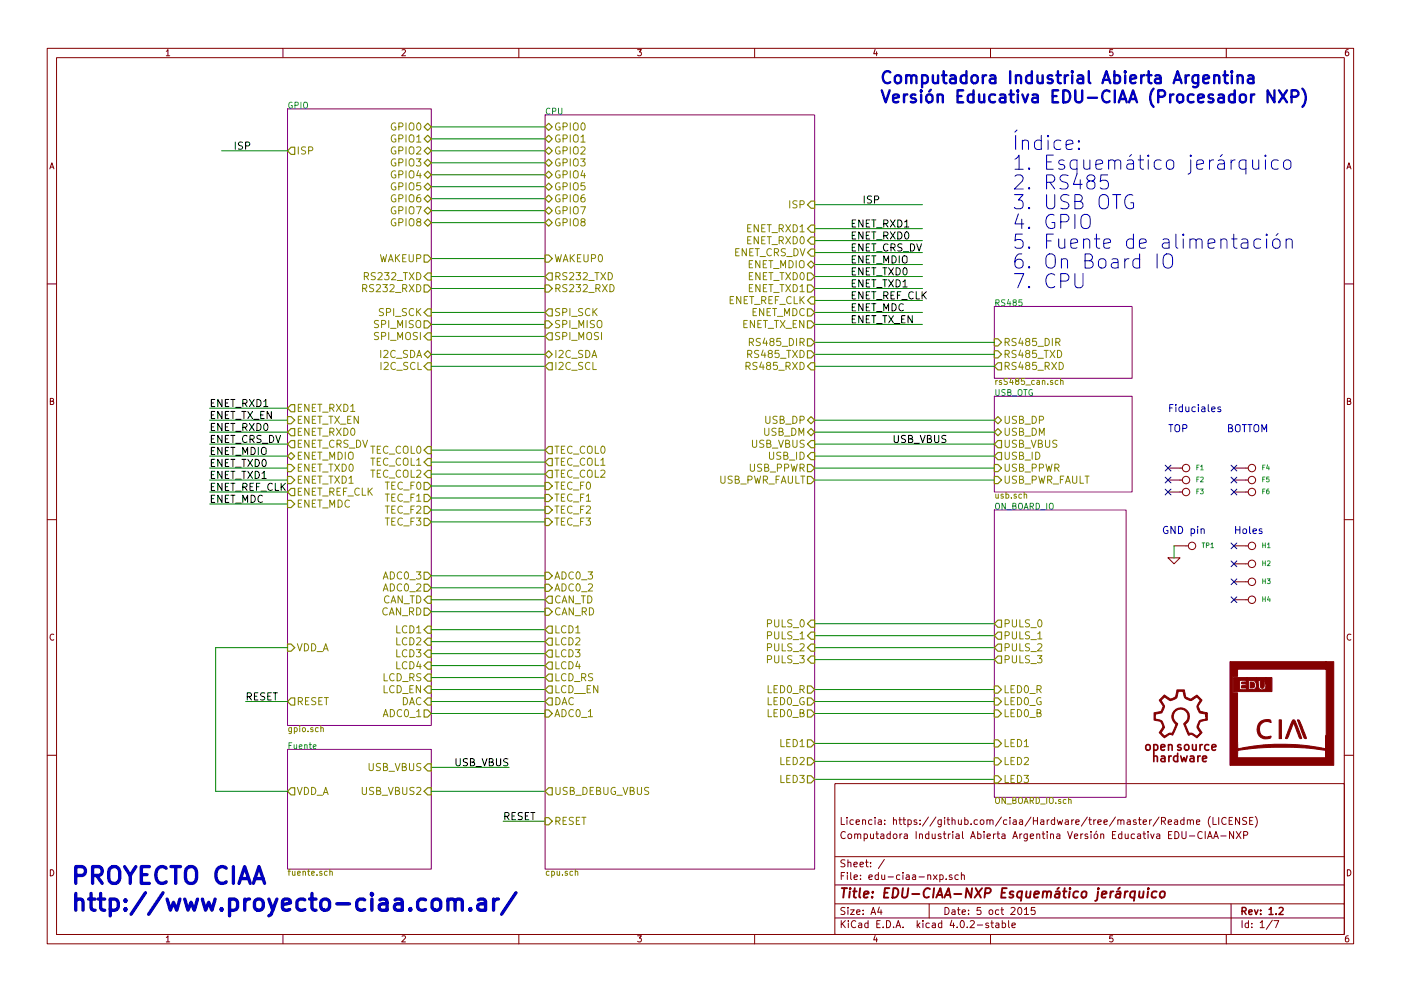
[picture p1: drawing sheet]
<svg xmlns="http://www.w3.org/2000/svg" width="297mm" height="210mm" viewBox="0 0 297 210" stroke-linecap="round" stroke-linejoin="round" font-family="sans-serif">
<g fill="none" stroke="#840000" stroke-width=".21">
<path d="M10 10.3h277v189.9h-277zM12 12.2h273v186.1h-273zM60 10.3v1.9M110 10.3v1.9M160 10.3v1.9M210 10.3v1.9M260 10.3v1.9M10 60.2h2M285 60.2h2M247.6 99.3h3.1M261.6 99.3h3.1M10 110.3h2"/>
<path d="M247.6 118.4h2.6l-1.3 1.2zM247.6 101.8h3.1M247.6 104.4h3.1M248.9 115.8h3.1M261.6 115.8h3.1M261.6 119.6h3.1M261.6 101.8h3.1M261.6 104.4h3.1M285 110.3h2M261.6 123.4h3.1M261.6 127.2h3.1M10 160.2h2"/>
<path d="M177 166.3h108v32h-108zM249 174h.6l.1 .9M249.7 174.3l-.7 .3 .2 .3 .5-.1M250.6 176.4v1.2l.3 .3h.3l.3-.3v-1.2M251 174l-.4-.1-.3 .3 .1 .6 .2 .1 .4-.1M251 173.4v1.5M251.7 174.1l.2-.2 .4 .1 .1 .9M251.7 173.9v1M252.2 177.4h1.1M252.4 174.1l.2-.2 .4 .1v.9M253.7 174.4l.7-.1-.1-.3-.4-.1-.2 .2v.7h.6M254.9 176.6a.71 .71 0 0 0-1 .5 .71 .71 0 0 0 .7 .8l.3-.1"/>
<path d="M255.5 176.4v1.5M256 177.9l.5-1.5 .5 1.5M256.2 177.5h.7M256.6 173.2a1.71 1.71 0 0 0 0 2.3M257.2 173.4v1.5h.7M257.3 177.9l.5-1.5 .5 1.5M257.5 177.5h.7M258.4 173.4v1.5M258.8 177.4h1.2M260 173.6a.71 .71 0 0 0-1 .5 .71 .71 0 0 0 .7 .8l.3-.1M260.6 174.1h.5M261.3 173.4h-.7v1.5h.7"/>
<path d="M261.5 176.4v1.5l-.8-1.5v1.5M262.1 176.4l1 1.5M262.8 173.4v1.5l-.8-1.5v1.5M263.1 176.4l-1 1.5M263.7 177.2l.7-.1 .1-.2v-.3l-.2-.2h-.6v1.5M264.3 173.5l-.6-.1-.3 .3 .1 .3 .7 .4v.4l-.2 .1-.6-.1M264.9 174.1h.6M265.7 173.4h-.8v1.5h.8M266.1 173.2a1.71 1.71 0 0 1 0 2.3M285 160.2h2M60 198.3v1.9M110 198.3v1.9"/>
<path d="M160 198.3v1.9M177 194.8h108M177 191.8h108M177 187.8h108M177 181.8h108M186.4 192.5l-.3 1h.9M186.8 193v1M187.5 182.3l-1.3 2M197 191.8v3M199.3 185.7l.4-.1 .3 .3-.2 .6h-.5M199.3 185.6v1.5M200.6 186.5v.1"/>
<path d="M201.8 185.7l-.3-.1-.3 .2 .1 .2 .5 .2v.3h-.6M203.2 185.7l-.5-.1-.2 .3v.6l.2 .1 .5-.1M203.8 185.7l.2-.1 .4 .1 .1 .9M203.8 185.1v1.5M209.6 195.9l-.4-.1-.2 .2 .1 .3 .5 .1v.3h-.6M210 198.3v1.9M210.1 195.8h.5M210.3 195.3v1.3l.3 .2M211.2 195.9h.5l.1 .9M211.8 196.2l-.7 .3 .2 .3 .5-.1M212.5 195.9l.4-.1 .3 .3-.1 .6h-.6M212.5 195.3v1.5"/>
<path d="M213.8 195.3v1.3l.2 .2M214.6 196.3l.7-.1-.1-.3-.4-.1-.2 .2v.7h.6M215.9 192.7l.2-.2a.8 .8 0 0 1 .6 .8 .8 .8 0 0 1-.6 .7l-.3-.5zM217.2 193l.4-.5v1.5M217.2 194h.9M219.4 192.5h-.7l-.1 .7h.7l.2 .2-.1 .5-.2 .1-.6-.1M260 198.3v1.9M261 191.8v6.5M269.7 195.2l-1.2 2M270.1 195.3h1l-.6 1.5"/>
<circle cx="251.5" cy="99.3" r=".79"/>
<circle cx="265.4" cy="99.3" r=".79"/>
<circle cx="251.5" cy="101.8" r=".79"/>
<circle cx="251.5" cy="104.4" r=".79"/>
<circle cx="252.7" cy="115.8" r=".79"/>
<circle cx="265.4" cy="101.8" r=".79"/>
<circle cx="265.4" cy="115.8" r=".79"/>
<circle cx="265.4" cy="119.6" r=".79"/>
<circle cx="265.4" cy="104.4" r=".79"/>
<circle cx="265.4" cy="127.2" r=".79"/>
<circle cx="265.4" cy="123.4" r=".79"/>
</g>
<path d="M271.2 192.7l.6-.2 .3 .5-1 1h1" fill="none" stroke="#840000" stroke-width=".3"/>
<path d="M240.7 189.2l-.2-.1a.67 .67 0 0 0-.9 .4v.8l.3 .1 .6-.1M240.7 189.1l-.3 2M241.6 189.1v1.2l.4 .1 .3-.1M242.5 189.1l-.2 1.3M243.4 189.1l-.1 1.3M243.5 188.4v.2l.1-.1-.1-.1v.2M245.2 189.2l-.2-.1a.67 .67 0 0 0-.8 .4v.8l.3 .1 .6-.1M246.1 189.3l.3-.2 .5 .2v.8l-.4 .3-.6-.1z" fill="none" stroke="#840000" stroke-width=".41"/>
<path d="M61 23.1h30.4v130.8h-30.4zM115.6 24.4h57.1v160h-57.1zM210.8 65h29.2v15.3h-29.2zM210.8 84.1h29.2v20.3h-29.2zM210.8 108.2h28v61h-28zM61 159h30.4v25.4h-30.4z" fill="none" stroke="#840084" stroke-width=".21"/>
<path d="M158.9 72.6l.7-.1 .2-.2-.1-.3-.2-.2h-.6v1.5M223.9 72.6l.7-.1 .1-.2v-.3l-.3-.2h-.5v1.5M224.2 72.6l.5 .7M224.3 80.8l-.3-.1-.3 .3 .1 .5h.5M224.9 80.8l.1-.1 .3 .1 .1 .8M224.9 80.3v1.3M217.1 105l.2-.2 .3 .1 .1 .8M68 154.5l.2-.1 .3 .1 .1 .7M69.9 185l.2-.1h.3l.1 .8M69.9 184.4v1.3M122 185l.1-.1h.4v.8" fill="none" stroke="#848400" stroke-width=".21"/>
<g fill="none" stroke="#848400" stroke-width=".25">
<path d="M61.7 31.2h.8v1.6h-.8l-.7-.8zM89.9 26.9l.8-.7 .7 .7-.7 .8zM89.9 32l.8-.8 .7 .8-.7 .8zM89.9 37.1l.8-.8 .7 .8-.7 .7zM89.9 29.5l.8-.8 .7 .8-.7 .7zM89.9 34.5l.8-.7 .7 .7-.7 .8zM89.9 39.6l.8-.7 .7 .7-.7 .8zM115.6 29.5l.7-.8 .8 .8-.8 .7zM115.6 34.5l.7-.7 .8 .7-.8 .8zM115.6 37.1l.7-.8 .8 .8-.8 .7zM115.6 39.6l.7-.7 .8 .7-.8 .8zM116.3 26.2l.8 .7-.8 .8-.7-.8z"/>
<path d="M116.3 31.2l.8 .8-.8 .8-.7-.8zM89.9 47.2l.8-.7 .7 .7-.7 .8zM89.9 44.7l.8-.8 .7 .8-.7 .8zM89.9 42.2l.8-.8 .7 .8-.7 .7zM89.9 54.1h.8l.7 .8-.7 .7h-.8zM90.7 57.9h.7v1.5h-.7l-.8-.7zM115.6 54.1h.7l.8 .8-.8 .7h-.7zM115.6 42.2l.7-.8 .8 .8-.8 .7zM115.6 47.2l.7-.7 .8 .7-.8 .8zM116.3 57.9h.8v1.5h-.8l-.7-.7zM116.3 43.9l.8 .8-.8 .8-.7-.8zM171.2 48.5l.8-.8h.7v1.6h-.7z"/>
<path d="M171.2 51l.8-.7h.7v1.5h-.7zM171.2 56.1l.8-.7 .7 .7-.7 .8zM171.2 57.9h.8l.7 .8-.7 .7h-.8zM172 52.8h.7v1.6h-.7l-.8-.8zM172 42.7h.7v1.5h-.7l-.8-.8zM89.9 75.2l.8-.8 .7 .8-.7 .7zM89.9 77.7l.8-.7h.7v1.5h-.7zM89.9 68.1h.8l.7 .7-.7 .8h-.8zM89.9 71.4l.8-.8h.7v1.5h-.7zM89.9 66.3l.8-.8h.7v1.6h-.7zM89.9 60.4h.8l.7 .8-.7 .8h-.8zM115.6 60.4h.7l.8 .8-.8 .8h-.7z"/>
<path d="M115.6 68.1h.7l.8 .7-.8 .8h-.7zM115.6 75.2l.7-.8 .8 .8-.8 .7zM116.3 65.5h.8v1.6h-.8l-.7-.8zM116.3 70.6h.8v1.5h-.8l-.7-.7zM116.3 77h.8v1.5h-.8l-.7-.8zM171.2 68.1h.8l.7 .7-.7 .8h-.8zM171.2 60.4h.8l.7 .8-.7 .8h-.8zM171.2 71.9h.8l.7 .7-.7 .8h-.8zM171.2 65.5h.8l.7 .8-.7 .8h-.8zM171.2 77.7l.8-.7h.7v1.5h-.7zM171.2 74.4h.8l.7 .8-.7 .7h-.8zM172 63h.7v1.5h-.7l-.8-.8z"/>
<path d="M210.8 71.9h.8l.7 .7-.7 .8h-.8zM210.8 74.4h.8l.7 .8-.7 .7h-.8zM211.6 77h.7v1.5h-.7l-.8-.8zM61 86.6l.7-.8h.8v1.6h-.8zM61 88.4h.7l.8 .7-.8 .8h-.7zM61 96.8l.7-.8 .8 .8-.8 .7zM61 98.5h.7l.8 .8-.8 .8h-.7zM61.7 90.9h.8v1.6h-.8l-.7-.8zM61.7 93.5h.8v1.5h-.8l-.7-.8zM89.9 95.5l.8-.8h.7v1.6h-.7zM90.7 97.3h.7v1.5h-.7l-.8-.8zM90.7 99.8h.7v1.5h-.7l-.8-.7z"/>
<path d="M116.3 94.7h.8v1.6h-.8l-.7-.8zM116.3 97.3h.8v1.5h-.8l-.7-.8zM116.3 99.8h.8v1.5h-.8l-.7-.7zM171.2 89.1l.8-.7 .7 .7-.7 .8zM171.2 91.7l.8-.8 .7 .8-.7 .8zM171.2 96.8l.8-.8h.7v1.5h-.7zM171.2 98.5h.8l.7 .8-.7 .8h-.8zM172 93.5h.7v1.5h-.7l-.8-.8zM210.8 91.7l.8-.8 .7 .8-.7 .8zM210.8 98.5h.8l.7 .8-.7 .8h-.8zM211.6 93.5h.7v1.5h-.7l-.8-.8zM211.6 88.4l.7 .7-.7 .8-.8-.8z"/>
<path d="M211.6 96h.7v1.5h-.7l-.8-.7zM61 104.4l.7-.8h.8v1.6h-.8zM61 101.1h.7l.8 .7-.8 .8h-.7zM61 106.2h.7l.8 .7-.8 .8h-.7zM89.9 102.4h.8l.7 .7-.7 .8h-.8zM89.9 104.9h.8l.7 .8-.7 .7h-.8zM89.9 107.4h.8l.7 .8-.7 .8h-.8zM89.9 110h.8l.7 .7-.7 .8h-.8zM115.6 102.4h.7l.8 .7-.8 .8h-.7zM115.6 104.9h.7l.8 .8-.8 .7h-.7zM115.6 110h.7l.8 .7-.8 .8h-.7zM115.6 107.4h.7l.8 .8-.8 .8h-.7z"/>
<path d="M171.2 101.1h.8l.7 .7-.7 .8h-.8zM210.8 101.1h.8l.7 .7-.7 .8h-.8zM61 136.6h.7l.8 .8-.8 .8h-.7zM89.9 136.1l.8-.7h.7v1.5h-.7zM89.9 129h.8l.7 .8-.7 .8h-.8zM89.9 121.4h.8l.7 .8-.7 .7h-.8zM89.9 123.9h.8l.7 .8-.7 .8h-.8zM90.7 132.8h.7v1.6h-.7l-.8-.8zM90.7 137.9h.7v1.5h-.7l-.8-.7zM90.7 126.5h.7v1.5h-.7l-.8-.8zM115.6 129h.7l.8 .8-.8 .8h-.7zM115.6 121.4h.7l.8 .8-.8 .7h-.7z"/>
<path d="M115.6 123.9h.7l.8 .8-.8 .8h-.7zM116.3 132.8h.8v1.6h-.8l-.7-.8zM116.3 135.4h.8v1.5h-.8l-.7-.8zM116.3 137.9h.8v1.5h-.8l-.7-.7zM116.3 126.5h.8v1.5h-.8l-.7-.8zM171.2 134.9l.8-.8h.7v1.5h-.7zM172 131.6h.7v1.5h-.7l-.8-.8zM172 136.6h.7v1.6h-.7l-.8-.8zM172 139.2h.7v1.5h-.7l-.8-.8zM211.6 131.6h.7v1.5h-.7l-.8-.8zM211.6 134.1h.7v1.5h-.7l-.8-.7zM211.6 136.6h.7v1.6h-.7l-.8-.8z"/>
<path d="M211.6 139.2h.7v1.5h-.7l-.8-.8zM61.7 148.1h.8v1.5h-.8l-.7-.8zM89.9 150.6h.8l.7 .8-.7 .7h-.8zM89.9 146.3l.8-.8h.7v1.6h-.7zM89.9 141.2l.8-.7h.7v1.5h-.7zM90.7 148.1h.7v1.5h-.7l-.8-.8zM90.7 143h.7v1.5h-.7l-.8-.7zM115.6 150.6h.7l.8 .8-.8 .7h-.7zM116.3 148.1h.8v1.5h-.8l-.7-.8zM116.3 143h.8v1.5h-.8l-.7-.7zM116.3 145.5h.8v1.6h-.8l-.7-.8zM116.3 140.5h.8v1.5h-.8l-.7-.8z"/>
<path d="M171.2 145.5h.8l.7 .8-.7 .8h-.8zM171.2 148.1h.8l.7 .7-.7 .8h-.8zM171.2 150.6h.8l.7 .8-.7 .7h-.8zM171.2 157h.8l.7 .7-.7 .8h-.8zM210.8 150.6h.8l.7 .8-.7 .7h-.8zM210.8 148.1h.8l.7 .7-.7 .8h-.8zM210.8 145.5h.8l.7 .8-.7 .8h-.8zM210.8 157h.8l.7 .7-.7 .8h-.8zM61.7 167.1h.8v1.6h-.8l-.7-.8zM90.7 162h.7v1.6h-.7l-.8-.8zM90.7 167.1h.7v1.6h-.7l-.8-.8zM115.6 173.5h.7l.8 .7-.8 .8h-.7z"/>
<path d="M116.3 167.1h.8v1.6h-.8l-.7-.8zM171.2 160.8h.8l.7 .7-.7 .8h-.8zM171.2 164.6h.8l.7 .7-.7 .8h-.8zM210.8 160.8h.8l.7 .7-.7 .8h-.8zM210.8 164.6h.8l.7 .7-.7 .8h-.8z"/>
</g>
<g fill="none" stroke="#008400" stroke-width=".21">
<path d="M47 32h14M91.4 39.6h24.2M91.4 37.1h24.2M91.4 34.5h24.2M91.4 32h24.2M91.4 29.5h24.2M91.4 26.9h24.2M91.4 58.7h24.2M91.4 42.2h24.2M91.4 54.9h24.2M91.4 44.7h24.2M91.4 47.2h24.2"/>
<path d="M172.7 53.6h22.9M172.7 56.1h22.9M172.7 58.7h22.9M172.7 48.5h22.9M172.7 51h22.9M172.7 43.4h22.9M91.4 77.7h24.2M91.4 68.8h24.2M91.4 61.2h24.2M91.4 66.3h24.2M91.4 71.4h24.2M91.4 75.2h24.2"/>
<path d="M172.7 72.6h38.1M172.7 77.7h38.1M172.7 68.8h22.9M172.7 61.2h22.9M172.7 63.7h22.9M172.7 66.3h22.9M172.7 75.2h38.1M44.4 89.1h16.6M44.4 91.7h16.6M44.4 94.2h16.6M44.4 96.8h16.6M44.4 86.6h16.6"/>
<path d="M44.4 99.3h16.6M91.4 95.5h24.2M91.4 98h24.2M172.7 89.1h38.1M172.7 91.7h38.1M172.7 94.2h38.1M172.7 96.8h38.1M172.7 99.3h38.1M44.4 101.8h16.6M44.4 104.4h16.6M44.4 106.9h16.6M91.4 103.1h24.2"/>
<path d="M91.4 105.7h24.2M91.4 108.2h24.2M91.4 110.7h24.2M91.4 100.6h24.2M172.7 101.8h38.1M248.9 115.8v2.6M61 137.4h-15.3v30.5h15.3M91.4 133.6h24.2M91.4 136.1h24.2M91.4 138.7h24.2M91.4 127.2h24.2M91.4 129.8h24.2"/>
<path d="M91.4 122.2h24.2M91.4 124.7h24.2M172.7 139.9h38.1M172.7 132.3h38.1M172.7 134.9h38.1M172.7 137.4h38.1M52.1 148.8h8.9M91.4 151.4h24.2M91.4 148.8h24.2M91.4 143.8h24.2M91.4 141.2h24.2M91.4 146.3h24.2"/>
<path d="M172.7 151.4h38.1M172.7 148.8h38.1M172.7 146.3h38.1M172.7 157.7h38.1M91.4 162.8h16.5M91.4 167.9h24.2M106.7 174.2h8.9M172.7 161.5h38.1M172.7 165.3h38.1"/>
</g>
<g fill="none" stroke="#0000c2" stroke-width=".21">
<path d="M228.8 31.4l.1 .2-.1 .1-.2-.1 .2-.2v.3M228.8 29.9l.1 .1-.1 .2-.2-.2 .2-.1v.3M234.8 37.1h-1.4l-.1 1.5 .4-.4 1 .2 .3 .4v.7l-.2 .3-.4 .3h-.7l-.4-.3M265.6 33.9v1.6l.1 .3a.84 .84 0 0 0 1.2-.2M266.9 33.9v2M268.3 32.9l-.2 .2 .2 .1 .2-.1-.2-.2v.3M268.3 33.9v2M271 34.1a.96 .96 0 0 0-1.4 .4v.9l.1 .2a.99 .99 0 0 0 1.3 .2M272.4 34.1a.82 .82 0 0 1 1.3 .4v.9a.82 .82 0 0 1-.8 .5 .82 .82 0 0 1-.8-.5v-.9zM227.9 58.1v2.4l.1 .3a.95 .95 0 0 0 1.5 0l.1-.3v-2.4M229.3 45.9a1 1 0 0 1 1.2-.4 1 1 0 0 1 .7 1l-.2 1.6a1.03 1.03 0 0 1-1.1 .4 1.03 1.03 0 0 1-.7-1zM240.2 41.4a1.25 1.25 0 0 0-1.4 .2 1.25 1.25 0 0 0-.3 1.4 1.13 1.13 0 0 0 .6 1.2 1.13 1.13 0 0 0 1.2-.2v-1h-.5"/>
<path d="M245.3 53.9v3M246.8 54.3a1 1 0 0 1 1.1-.4 1 1 0 0 1 .7 1l-.1 1.6a1.03 1.03 0 0 1-1.2 .4 1.03 1.03 0 0 1-.7-1zM263.3 50.8l.3-.1 .8 .1 .2 .3v1.6M264.6 51.4l-1 .1a.59 .59 0 0 0-.5 .6 .59 .59 0 0 0 .5 .6l1-.2M267.3 50.8a.96 .96 0 0 0-1.5 .5v.8l.2 .3a.99 .99 0 0 0 1.3 .1M268.6 49.7l-.2 .1 .2 .2 .1-.2-.1-.1v.3M268.6 50.7v2M270 51a.81 .81 0 0 1 1.4 .3v.8a.82 .82 0 0 1-.8 .6 .82 .82 0 0 1-.8-.6v-.8zM271 49.5l-.4 .5M272.7 51a.76 .76 0 0 1 1.3 .1v1.6M272.7 50.7v2M258.8 86.4l-.4-.1-.2 .3 .1 .2 .5 .1v.4h-.6"/>
<path d="M266.1 90.2a.5 .5 0 0 1 .5-.1 .5 .5 0 0 1 .3 .5l-.1 .8-.3 .2a.53 .53 0 0 1-.6-.5v-.5zM267.5 91.6v-1.5l.5 1.1 .6-1.1v1.5M254.7 112.3a.36 .36 0 0 1 .6 .1v.8"/>
</g>
<g fill="none" stroke="#000084" stroke-width=".21">
<path d="M247 98.7l1.3 1.2M248.3 98.7l-1.3 1.2M261 98.7l1.2 1.2M262.2 98.7l-1.2 1.2M247 101.2l1.3 1.3M247 103.8l1.3 1.2M248.3 101.2l-1.3 1.3M248.3 103.8l-1.3 1.2M261 101.2l1.2 1.3M261 103.8l1.2 1.2M261 115.2l1.2 1.2M261 119l1.2 1.2"/>
<path d="M262.2 101.2l-1.2 1.3M262.2 103.8l-1.2 1.2M262.2 115.2l-1.2 1.2M262.2 119l-1.2 1.2M261 122.8l1.2 1.2M261 126.6l1.2 1.3M262.2 122.8l-1.2 1.2M262.2 126.6l-1.2 1.3"/>
</g>
<g fill="#840000" stroke="#840000" stroke-width=".21">
<path d="M271.2 152.7h.5v4h-.5z"/>
<path d="M265.1 144.7a.68 .68 0 0 1 .9 .7 .68 .68 0 0 1-.9 .6z"/>
<path d="M275.1 152.7h.2a2.9 2.9 0 0 1 .9 1.9 3.7 3.7 0 0 1 .7 2.1l-.4-.2z"/>
<path d="M267.1 153.3a2.06 2.06 0 0 1 2.3-.4l.1 .4a1.64 1.64 0 0 0-2.4 1 1.64 1.64 0 0 0 1.5 2.1l.7-.2 .2 .1a1.39 1.39 0 0 1-1.6 .4 2.16 2.16 0 0 1-.8-3.4z"/>
<path d="M274.1 152.8l.2-.1a3.5 3.5 0 0 1 1 1.9l.7 2-.3 .1a4.3 4.3 0 0 1-.9-2.1l-.5-1.3-1.3 3.2-.2 .2-.3-.1z"/>
<path d="M260.8 140.4h20.4v1.6h-18.8v1.5h-1v3.5h1l.1 11.8a44.8 44.8 0 0 1 17.6-.1l1 .2 .1-2.9v4.8l-.1-1.6a66.5 66.5 0 0 0-18.7 0v1.6h18.8v-20.4h1.6v22h-22z"/>
<path d="M261.5 143.8h2.8v.7l-.2-.1-1.3-.1v2h.8h.7v-.3h-1.1v-.4l1-.3-.1-.2h-.8v-.4l1-.1v-.8h2.1v1.4l-.4-.7-1.3-.2v2h.6a.85 .85 0 0 0 1.1-1.1v-1.4h2v1.3v-.7l-.2-.1-.2 .8a.83 .83 0 0 1-.3 .9h-.3l-.2-.4v-1.3h-.4v.9a.87 .87 0 0 0 .4 1.1 .87 .87 0 0 0 1.1-.3l.1-2.2h1.3v2.9h-8.2z"/>
<path d="M246.9 147.4l1.3 .9 1-.5 .3-1.4h1.6l.3 1.5 1.1 .5 1.3-.9 1.1 1.1-.9 1.2 .5 1.1 1.2 .3v.8v-.5l-1.4-.2-.2-.5a1.14 1.14 0 0 1 0-1.6l.4-.6-.8-.7-.6 .4a1.37 1.37 0 0 1-2-.3l-.3-1.3h-1l-.1 .5a1.43 1.43 0 0 1-1.7 1.4l-1-.6a.68 .68 0 0 0-.7 .4 .68 .68 0 0 0 .3 .8l.3 .7-.6 1.4-1.3 .2-.1 1 .9 .2a1.29 1.29 0 0 1 1 1.2l.1 .4-.7 1.1 .7 .8 1-.6h.6l.8-1.9a1.89 1.89 0 0 1-.6-2.7 1.89 1.89 0 0 1 2.7-.5 1.89 1.89 0 0 1 .4 2.8l-.5 .4 .8 1.9h.7l1 .6 .7-.7-.6-.8a1.62 1.62 0 0 1 .6-1.9l1.1-.3 .1-1.3 .3 .1v1.5l-.7 .1a1.19 1.19 0 0 0-1 .7 1.19 1.19 0 0 0 .2 1.3l.4 .5-1.1 1.2-1.1-.8-.7 .2-1-2.4a1.63 1.63 0 0 0 .8-2.1 1.63 1.63 0 0 0-2-1 1.65 1.65 0 0 0-1.1 1.5 1.65 1.65 0 0 0 1 1.6l-1.1 2.4a1.11 1.11 0 0 0-1.4 .3l-.3 .2-1.1-1.1 .4-.5a1.18 1.18 0 0 0 .2-1.3 1.18 1.18 0 0 0-1.1-.7l-.6-.1v-1.6l.7-.1a.76 .76 0 0 0 1-.7l.2-.6-.8-1.2z"/>
</g>
<g fill="none" stroke="#0000c2" stroke-width=".51">
<path d="M257.4 16.2a.64 .64 0 0 1 1.1 .1v1.3M259.4 16h.9M259.7 15.1v2.2l.1 .2 .5 .1M261.2 15.1l-.2 .1 .2 .2 .1-.2-.1-.1v.3M261.2 16v1.6M262.4 16.2a.64 .64 0 0 1 1.1 .1v1.3M262.4 16v1.6M264.7 16.1h.9l.2 .2v1.3M265.8 16.6l-.9 .1a.5 .5 0 0 0-.4 .5 .5 .5 0 0 0 .4 .4l.9-.1M270.2 19.2v2.5l-1.4-2.5v2.5M271.2 19.2l1.7 2.5M272.9 19.2l-1.7 2.5"/>
<path d="M276.1 18.8a2.87 2.87 0 0 1 0 3.9M273.8 20.5h1a.7 .7 0 0 0 .5-.7 .7 .7 0 0 0-.5-.6h-1v2.5"/>
</g>
<path d="M95 191.1a.89 .89 0 0 1 1.5 .2v1.8M96.5 191.3l.2-.4 .3-.2 .9 .2 .1 .4v1.8M99.7 192.8l.2 .2-.2 .1-.1-.1 .1-.2v.3M101.4 190.9l.4-.2h.6l.4 .2 .1 .4v1.8M102.9 191.6l-.3 .2h-.8a.69 .69 0 0 0-.6 .6 .69 .69 0 0 0 .6 .7h.8l.3-.1M104.6 190.7v2.4M105.7 190.7a.95 .95 0 0 0-1.1 .7M109.4 189.4l-3.1 4.6" fill="none" stroke="#0000c2" stroke-width=".71"/>
<g font-size="5" fill="#0000c2">
<text x="15.2" y="187.6">PROYECTO CIAA</text>
<text x="15.2" y="193.3">http://www.proyecto-ciaa.com.ar/</text>
</g>
<g font-size="4.2" fill="#0000c2">
<text x="214.6" y="31.9">Índice:</text>
<text x="214.6" y="36.1">1. Esquemático jerárquico</text>
<text x="214.6" y="40.3">2. RS485</text>
<text x="214.6" y="44.4">3. USB OTG</text>
<text x="214.6" y="48.6">4. GPIO</text>
<text x="214.6" y="52.8">5. Fuente de alimentación</text>
<text x="214.6" y="57">6. On Board IO</text>
<text x="214.6" y="61.2">7. CPU</text>
</g>
<g font-size="3.5" fill="#0000c2">
<text x="186.7" y="17.8">Computadora Industrial Abierta Argentina</text>
<text x="186.7" y="21.8">Versión Educativa EDU-CIAA (Procesador NXP)</text>
</g>
<text font-size="2.8" fill="#840000" x="178" y="190.5">Title: EDU-CIAA-NXP Esquemático jerárquico</text>
<g font-size="2.5" fill="#840000">
<text x="242.8" y="159.3">open source</text>
<text x="244.7" y="161.7">hardware</text>
</g>
<g font-size="2.1" fill="#848400">
<text x="83" y="27.7">GPIO0</text>
<text x="117.5" y="27.7">GPIO0</text>
<text x="62.9" y="32.8">ISP</text>
<text x="83" y="32.8">GPIO2</text>
<text x="83" y="30.2">GPIO1</text>
<text x="83" y="35.3">GPIO3</text>
<text x="117.5" y="30.2">GPIO1</text>
<text x="117.5" y="32.8">GPIO2</text>
<text x="117.5" y="35.3">GPIO3</text>
<text x="83" y="37.8">GPIO4</text>
<text x="83" y="40.4">GPIO5</text>
<text x="117.5" y="37.8">GPIO4</text>
<text x="117.5" y="40.4">GPIO5</text>
<text x="83" y="45.5">GPIO7</text>
<text x="83" y="42.9">GPIO6</text>
<text x="117.5" y="42.9">GPIO6</text>
<text x="117.5" y="45.5">GPIO7</text>
<text x="167.4" y="44.2">ISP</text>
<text x="83" y="48">GPIO8</text>
<text x="117.5" y="48">GPIO8</text>
<text x="158.3" y="49.3">ENET_RXD1</text>
<text x="158.3" y="51.8">ENET_RXD0</text>
<text x="77.6" y="59.4">RS232_TXD</text>
<text x="80.1" y="55.6">WAKEUP</text>
<text x="117.5" y="59.4">RS232_TXD</text>
<text x="117.5" y="55.6">WAKEUP0</text>
<text x="155.3" y="54.4">ENET_CRS_DV</text>
<text x="158.4" y="56.9">ENET_MDIO</text>
<text x="158.5" y="59.4">ENET_TXD0</text>
<text x="77.4" y="62">RS232_RXD</text>
<text x="117.5" y="62">RS232_RXD</text>
<text x="154.2" y="64.5">ENET_REF_CLK</text>
<text x="158.5" y="62">ENET_TXD1</text>
<text x="79.5" y="69.6">SPI_MISO</text>
<text x="80.4" y="67.1">SPI_SCK</text>
<text x="117.5" y="67.1">SPI_SCK</text>
<text x="117.5" y="69.6">SPI_MISO</text>
<text x="157.1" y="69.6">ENET_TX_EN</text>
<text x="159.1" y="67.1">ENET_MDC</text>
<text x="79.5" y="72.1">SPI_MOSI</text>
<text x="80.5" y="75.9">I2C_SDA</text>
<text x="117.5" y="72.1">SPI_MOSI</text>
<text x="117.5" y="75.9">I2C_SDA</text>
<text x="158.9" y="75.9">RS485_TXD</text>
<text x="159.5" y="73.4">RS485_DIR</text>
<text x="212.8" y="73.4">RS485_DIR</text>
<text x="212.8" y="75.9">RS485_TXD</text>
<text x="80.8" y="78.5">I2C_SCL</text>
<text x="117.5" y="78.5">I2C_SCL</text>
<text x="158.6" y="78.5">RS485_RXD</text>
<text x="212.8" y="78.5">RS485_RXD</text>
<text x="62.9" y="87.4">ENET_RXD1</text>
<text x="62.9" y="89.9">ENET_TX_EN</text>
<text x="162.2" y="89.9">USB_DP</text>
<text x="212.8" y="89.9">USB_DP</text>
<text x="62.9" y="92.5">ENET_RXD0</text>
<text x="62.9" y="95">ENET_CRS_DV</text>
<text x="159.2" y="95">USB_VBUS</text>
<text x="161.8" y="92.5">USB_DM</text>
<text x="212.8" y="95">USB_VBUS</text>
<text x="212.8" y="92.5">USB_DM</text>
<text x="62.9" y="97.5">ENET_MDIO</text>
<text x="62.9" y="100.1">ENET_TXD0</text>
<text x="78.4" y="96.3">TEC_COL0</text>
<text x="78.4" y="98.8">TEC_COL1</text>
<text x="78.4" y="101.3">TEC_COL2</text>
<text x="117.5" y="96.3">TEC_COL0</text>
<text x="117.5" y="98.8">TEC_COL1</text>
<text x="117.5" y="101.3">TEC_COL2</text>
<text x="158.7" y="100.1">USB_PPWR</text>
<text x="163" y="97.5">USB_ID</text>
<text x="212.8" y="97.5">USB_ID</text>
<text x="212.8" y="100.1">USB_PPWR</text>
<text x="62.9" y="105.2">ENET_REF_CLK</text>
<text x="62.9" y="102.6">ENET_TXD1</text>
<text x="62.9" y="107.7">ENET_MDC</text>
<text x="81.6" y="103.9">TEC_F0</text>
<text x="81.6" y="106.4">TEC_F1</text>
<text x="117.5" y="103.9">TEC_F0</text>
<text x="117.5" y="106.4">TEC_F1</text>
<text x="152" y="102.6">USB_PWR_FAULT</text>
<text x="212.8" y="102.6">USB_PWR_FAULT</text>
<text x="81.6" y="109">TEC_F2</text>
<text x="81.6" y="111.5">TEC_F3</text>
<text x="117.5" y="111.5">TEC_F3</text>
<text x="117.5" y="109">TEC_F2</text>
<text x="81.4" y="122.9">ADC0_3</text>
<text x="81.4" y="125.5">ADC0_2</text>
<text x="117.5" y="122.9">ADC0_3</text>
<text x="117.5" y="125.5">ADC0_2</text>
<text x="80.7" y="130.6">CAN_RD</text>
<text x="80.9" y="128">CAN_TD</text>
<text x="117.5" y="130.6">CAN_RD</text>
<text x="117.5" y="128">CAN_TD</text>
<text x="84" y="134.4">LCD1</text>
<text x="84" y="136.9">LCD2</text>
<text x="117.5" y="134.4">LCD1</text>
<text x="117.5" y="136.9">LCD2</text>
<text x="162.8" y="133.1">PULS_0</text>
<text x="162.8" y="135.6">PULS_1</text>
<text x="212.8" y="133.1">PULS_0</text>
<text x="212.8" y="135.6">PULS_1</text>
<text x="62.9" y="138.2">VDD_A</text>
<text x="84" y="139.4">LCD3</text>
<text x="84" y="142">LCD4</text>
<text x="117.5" y="139.4">LCD3</text>
<text x="117.5" y="142">LCD4</text>
<text x="162.8" y="138.2">PULS_2</text>
<text x="162.8" y="140.7">PULS_3</text>
<text x="212.8" y="138.2">PULS_2</text>
<text x="212.8" y="140.7">PULS_3</text>
<text x="62.9" y="149.6">RESET</text>
<text x="81" y="144.5">LCD_RS</text>
<text x="81" y="147.1">LCD_EN</text>
<text x="84.9" y="149.6">DAC</text>
<text x="117.5" y="149.6">DAC</text>
<text x="117.5" y="144.5">LCD_RS</text>
<text x="117.5" y="147.1">LCD__EN</text>
<text x="162.5" y="149.6">LED0_G</text>
<text x="162.7" y="147.1">LED0_R</text>
<text x="212.8" y="149.6">LED0_G</text>
<text x="212.8" y="147.1">LED0_R</text>
<text x="81.4" y="152.1">ADC0_1</text>
<text x="117.5" y="152.1">ADC0_1</text>
<text x="162.7" y="152.1">LED0_B</text>
<text x="212.8" y="152.1">LED0_B</text>
<text x="165.4" y="158.5">LED1</text>
<text x="212.8" y="158.5">LED1</text>
<text x="78" y="163.6">USB_VBUS</text>
<text x="165.4" y="162.3">LED2</text>
<text x="165.4" y="166.1">LED3</text>
<text x="212.8" y="162.3">LED2</text>
<text x="212.8" y="166.1">LED3</text>
<text x="62.9" y="168.7">VDD_A</text>
<text x="76.8" y="168.7">USB_VBUS2</text>
<text x="117.5" y="168.7">USB_DEBUG_VBUS</text>
<text x="117.5" y="175">RESET</text>
</g>
<g font-size="2.1">
<text x="49.5" y="31.7">ISP</text>
<text x="182.9" y="43.2">ISP</text>
<text x="180.3" y="48.3">ENET_RXD1</text>
<text x="180.3" y="50.8">ENET_RXD0</text>
<text x="180.3" y="53.3">ENET_CRS_DV</text>
<text x="180.3" y="55.9">ENET_MDIO</text>
<text x="180.3" y="58.4">ENET_TXD0</text>
<text x="180.3" y="61">ENET_TXD1</text>
<text x="180.3" y="63.5">ENET_REF_CLK</text>
<text x="180.3" y="68.6">ENET_TX_EN</text>
<text x="180.3" y="66">ENET_MDC</text>
<text x="44.4" y="86.4">ENET_RXD1</text>
<text x="44.4" y="88.9">ENET_TX_EN</text>
<text x="44.4" y="91.4">ENET_RXD0</text>
<text x="44.4" y="94">ENET_CRS_DV</text>
<text x="189.2" y="94">USB_VBUS</text>
<text x="44.4" y="96.5">ENET_MDIO</text>
<text x="44.4" y="99.1">ENET_TXD0</text>
<text x="44.4" y="101.6">ENET_TXD1</text>
<text x="44.4" y="104.1">ENET_REF_CLK</text>
<text x="44.4" y="106.7">ENET_MDC</text>
<text x="52.1" y="148.6">RESET</text>
<text x="96.4" y="162.6">USB_VBUS</text>
<text x="106.7" y="174">RESET</text>
</g>
<g font-size="2.1" fill="#0000c2">
<text x="247.6" y="87.4">Fiduciales</text>
<text x="247.6" y="91.7">TOP</text>
<text x="256.1" y="91.7">BOTTOM</text>
<text x="246.4" y="113.3">GND pin</text>
<text x="261.6" y="113.3">Holes</text>
</g>
<g font-size="2.1" fill="#840000">
<text x="178" y="178">Computadora Industrial Abierta Argentina Versión Educativa EDU-CIAA-NXP</text>
<text x="178" y="175">Licencia: https://github.com/ciaa/Hardware/tree/master/Readme (LICENSE)</text>
<text x="178" y="184">Sheet: /</text>
<text x="178" y="186.7">File: edu-ciaa-nxp.sch</text>
<text x="178" y="196.9">KiCad E.D.A. kicad 4.0.2-stable</text>
<text x="178" y="194.1">Size: A4</text>
<text x="200" y="194.1">Date: 5 oct 2015</text>
<text x="263" y="194.1">Rev: 1.2</text>
<text x="263" y="196.9">Id: 1/7</text>
</g>
<g font-size="1.8" fill="#840000">
<text x="35" y="11.9">1</text>
<text x="85" y="11.9">2</text>
<text x="135" y="11.9">3</text>
<text x="185" y="11.9">4</text>
<text x="235" y="11.9">5</text>
<text x="285" y="11.9">6</text>
<text x="10.4" y="35.9">A</text>
<text x="285.4" y="35.9">A</text>
<text x="10.4" y="85.9">B</text>
<text x="285.4" y="85.9">B</text>
<text x="10.4" y="135.9">C</text>
<text x="285.4" y="135.9">C</text>
<text x="10.4" y="185.9">D</text>
<text x="285.4" y="185.9">D</text>
<text x="35" y="199.9">1</text>
<text x="85" y="199.9">2</text>
<text x="135" y="199.9">3</text>
<text x="185" y="199.9">4</text>
<text x="235" y="199.9">5</text>
<text x="285" y="199.9">6</text>
</g>
<g font-size="1.8" fill="#008484">
<text x="61" y="23">GPIO</text>
<text x="115.6" y="24.3">CPU</text>
<text x="210.8" y="64.9">RS485</text>
<text x="210.8" y="84">USB_OTG</text>
<text x="210.8" y="108.1">ON_BOARD_IO</text>
<text x="61" y="158.9">Fuente</text>
</g>
<g font-size="1.8" fill="#848400">
<text x="210.8" y="81.6">rsS485_can.sch</text>
<text x="210.8" y="105.8">usb.sch</text>
<text x="61" y="155.3">gpio.sch</text>
<text x="210.8" y="170.5">ON_BOARD_IO.sch</text>
<text x="61" y="185.8">fuente.sch</text>
<text x="115.6" y="185.8">cpu.sch</text>
</g>
<g font-size="1.4" fill="#008484">
<text x="253.6" y="99.7">F1</text>
<text x="267.6" y="99.7">F4</text>
<text x="253.6" y="102.3">F2</text>
<text x="253.6" y="104.8">F3</text>
<text x="267.6" y="102.3">F5</text>
<text x="267.6" y="104.8">F6</text>
<text x="254.8" y="116.3">TP1</text>
<text x="267.6" y="116.3">H1</text>
<text x="267.6" y="120.1">H2</text>
<text x="267.6" y="123.9">H3</text>
<text x="267.6" y="127.7">H4</text>
</g>
</svg>
